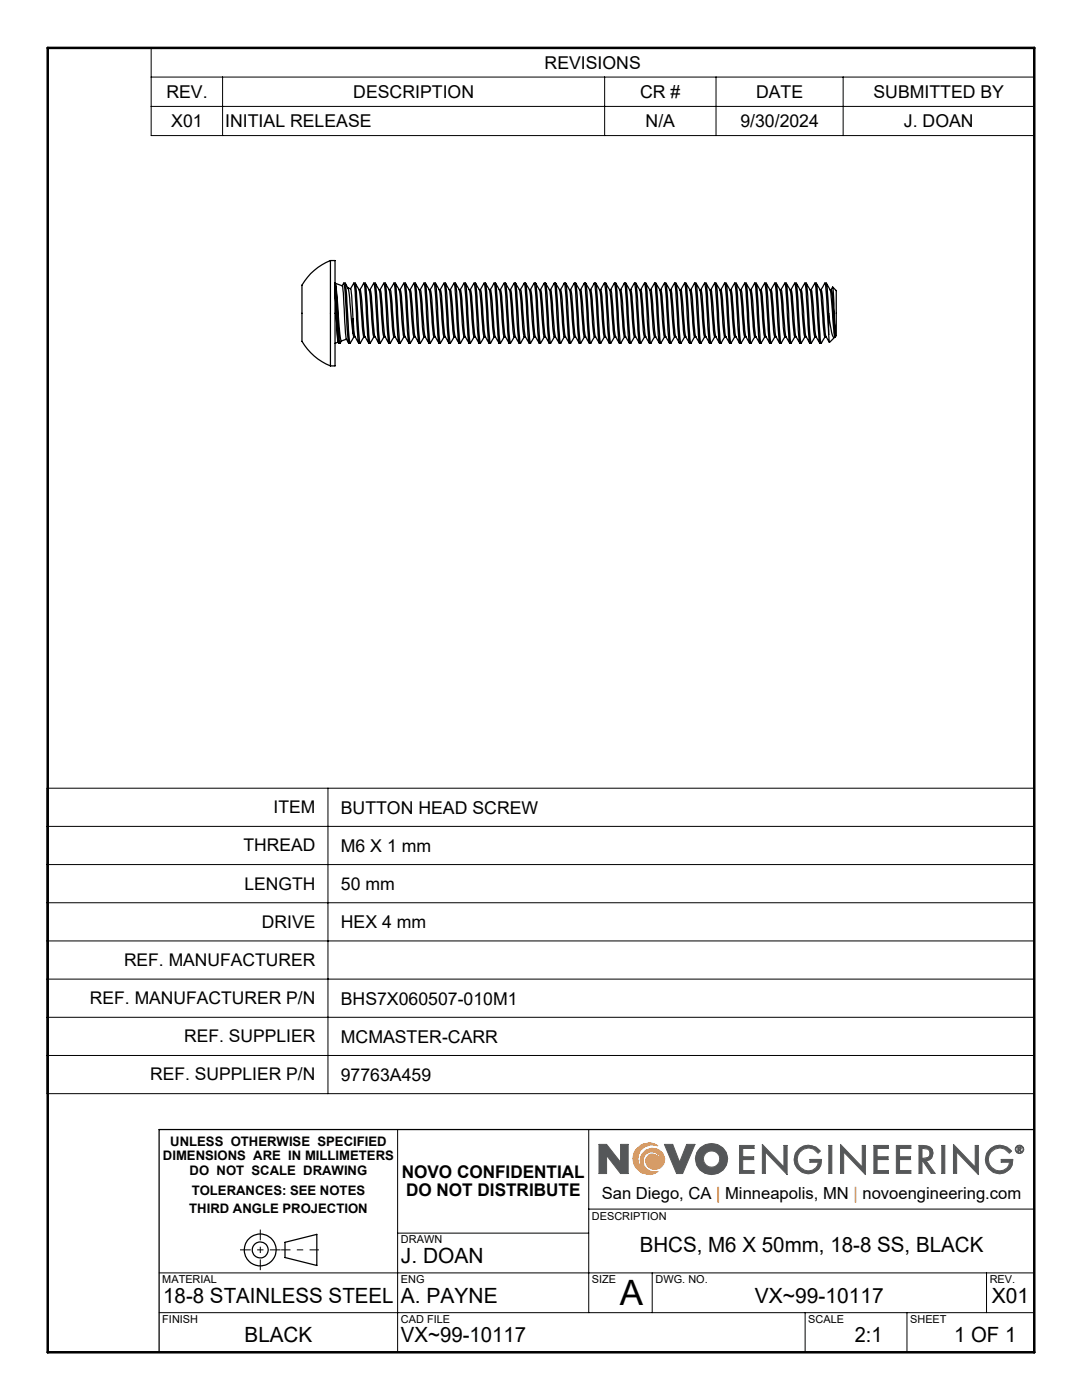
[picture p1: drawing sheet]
<svg xmlns="http://www.w3.org/2000/svg" width="216mm" height="279mm" viewBox="0 0 216 279" stroke-linecap="round" stroke-linejoin="round" font-family="sans-serif">
<g fill="none" stroke="#000" stroke-width=".25">
<path d="M65.9 52a10.2 10.2 0 0 0-5.6 5.1v9.5a3.1 3.1 0 0 0 1 3.1 11.2 11.2 0 0 0 4.6 3.3M65.9 52h1v21h-1M65.9 52v21M66.9 56.5l1.4 .5 .1 .2 .5 7.9a4.9 4.9 0 0 0 .7 3.4M66.9 56.5l.3 2.2 .4 5.5a11.7 11.7 0 0 0 .5 3.9M66.9 56.5v1.9M66.9 58.4l.3 6.1a10.8 10.8 0 0 0 .4 4M66.9 58.4l.4 8.3 .3 1.8M66.9 56.5l.2 1.1 .5 9.1 .2 1.8 .3-.4M68.3 57l.3-.5h.3l.3 2.7 .4 7.5 .2 1.8 .8-1.3M68.6 56.6l.3 1.7 .4 7.6 .3 2.6M68.9 56.5a6 6 0 0 1 .9 3.8l.6 6.3"/>
<path d="M69.4 57.4l.6 .2M70 57.6l.2 1.3 .2 4.8M70.6 56.6v-.1a33.8 33.8 0 0 1 .6 7.2l.4 4.8-.4-.7a8.4 8.4 0 0 1-.8-4.1M70.9 56.5h-.3l-.7 1.1M70.9 56.5l.7 1.3 .3 .1 .8 8.4a3 3 0 0 0 .9 2.2M70.9 56.5l.2 1.8 .6 9.8 .2 .4M71.6 57.9l.8 8.5 .1 .7 .3 .1M71.8 57.8l.8-1.3h.2a18.4 18.4 0 0 1 .5 4.8v1.2a30 30 0 0 0 .6 6M72.6 56.6l.2 .9 .5 9.2 .3 1.8M72.9 56.5l.7 1.3h.3l.1 .4 .7 8.6 .9 1.7-.3-2.6-.4-7.6-.3-1.7M73.6 57.9l.3 1.3 .5 7.2 .2 .8M74.6 56.5l-.8 1.3"/>
<path d="M74.6 56.5h.3M74.9 56.5l.3 2.7 .4 7.5 .2 1.8 .8-1.3M74.9 56.5l.7 1.3h.2M75.6 57.9l.2 .7 .3 3.9a18.5 18.5 0 0 0 .5 4.7M76.6 56.5l-.8 1.3M76.6 56.6l.3 1.7 .4 7.6 .3 2.6-.9-1.7-.6-8.2-.3-.8M76.6 56.5h.3M76.9 56.5l.7 1.3M76.9 56.5l.2 1.8 .6 9.8 .2 .4M77.6 57.9l.3 2 .5 5.9 .2 1.4M78.6 56.6l.2 .9 .5 9.2 .3 1.8a5.9 5.9 0 0 1-1.1-4.2l-.5-6.1-.1-.4h-.3M78.8 56.5h-.2l-.8 1.3"/>
<path d="M78.8 56.5a18.4 18.4 0 0 1 .5 4.8l.4 6.2 .2 1M78.9 56.5l.8 1.3M79.6 57.8h.3l.1 .8 .7 8.2 .9 1.7M79.7 57.9l.7 7.9 .2 1.4M80.6 56.5l-.8 1.3M80.6 56.6l.3 1.7 .4 7.6 .3 2.6M80.6 56.5h.3l.1 .5 .6 9.7 .3 1.8M80.9 56.5l.7 1.3h.2M81.6 57.9l.2 .7 .6 7.8 .2 .8M82.6 56.6l.3 1.7 .4 7.6 .3 2.6-.9-1.7-.6-8.2-.3-.8M82.9 56.5h-.3l-.8 1.3M82.9 56.5l.7 1.3"/>
<path d="M82.9 56.5l.2 1.8 .6 9.8 .2 .4 .7-1.3M83.6 57.8h.3M83.6 57.9l.8 8.5 .2 .8h.2M83.9 57.8l.3 2.1 .5 6.9a2.8 2.8 0 0 0 .9 1.7M84.6 56.6l.2 .9 .6 10 .2 1M84.8 56.5h-.2l-.7 1.3M84.8 56.5a18.4 18.4 0 0 1 .5 4.8l.4 6.2 .2 1M84.9 56.5l.8 1.3M85.6 57.8h.3M85.7 57.9l.7 7.9 .2 1.4M85.9 57.8l.3 2.1 .5 6.9 .9 1.7M86.6 56.5l-.8 1.3"/>
<path d="M86.6 56.6l.1 .4 .6 9.7 .3 1.8M86.6 56.5h.3v.2l.2 .9 .5 9.1 .2 1.8 .8-1.3M86.9 56.5l.7 1.3h.2M87.6 57.9l.2 .7 .6 7.8 .2 .8M87.8 57.8l.8-1.3h.3l.2 1.8 .4 7.6 .4 2.6 .7-1.3M87.8 57.8a20.8 20.8 0 0 1 .6 5.6l.3 3.4 .9 1.7M88.6 56.6l.3 1.7 .4 7.6 .3 2.6M88.9 56.5l.7 1.3h.3M89.6 57.9l.8 8.5 .2 .8h.2M89.9 57.8l.7-1.3h.2a33.8 33.8 0 0 1 .6 7.2l.3 3.8 .2 1M90.6 56.6l.2 .9 .6 10 .2 1-.9-1.7-.5-6.9-.3-2.1M90.9 56.5l.7 1.3 .3 .1 .8 8.9 .9 1.7"/>
<path d="M91.7 57.9l.7 8.5 .1 .7 .4 .1M91.8 57.8l.8-1.3h.3l.2 1.1 .2 4.9a30 30 0 0 0 .6 6M92.6 56.6l.1 .4 .6 9.7 .3 1.8M92.9 56.5l.7 1.3h.3l.1 .4 .7 8.6 .9 1.7M93.6 57.9l.3 1.3 .5 7.2 .2 .8M94.6 56.5l-.8 1.3M94.6 56.6l.3 1.7 .4 7.6 .3 2.6M94.6 56.5h.3M94.9 56.5l.2 1.8 .4 7.6 .3 2.6 .8-1.3M94.9 56.5l.7 1.3h.2M95.6 57.9l.8 8.5 .2 .8h.2M96.6 56.6v-.1a33.8 33.8 0 0 1 .6 7.2l.4 4.8-.9-1.7-.6-8.2-.3-.8"/>
<path d="M96.9 56.5h-.3l-.8 1.3M96.9 56.5l.7 1.3M96.9 56.5l.2 1.8 .6 9.8 .2 .4M97.6 57.8l.3 .1 .1 .7 .7 7.7a3 3 0 0 0 .9 2.2M97.6 57.9l.3 2 .5 5.9 .2 1.4M98.6 56.5l-.8 1.3M98.6 56.6l.2 .9 .5 9.2 .3 1.8M98.6 56.5h.2M98.8 56.5a18.4 18.4 0 0 1 .5 4.8v1.2a30 30 0 0 0 .6 6M98.9 56.5l.7 1.3h.3l.1 .4 .7 8.6 .9 1.7-.3-2.6-.4-7.6-.3-1.7M99.6 57.9l.3 1.3 .5 7.2 .2 .8M100.6 56.5l-.8 1.3"/>
<path d="M100.6 56.5h.3l.1 .5 .5 8.9 .4 2.6M100.9 56.5l.7 1.3h.2M101.6 57.9l.2 .7 .3 3.9a18.5 18.5 0 0 0 .5 4.7M101.8 57.8l.3 .8 .6 8.2 .9 1.7M102.6 56.6l.3 1.7 .6 9.8 .1 .4h.3M102.9 56.5h-.3l-.8 1.3M102.9 56.5l.7 1.3M102.9 56.5l.2 1.8 .6 9.8 .2 .4 .7-1.3M103.6 57.8h.3l.1 .4 .7 8.1a3 3 0 0 0 .9 2.2M103.6 57.9l.8 8.5 .2 .8h.2M104.6 56.6l.2 .9 .3 5a30 30 0 0 0 .5 6M104.8 56.5h-.2l-.8 1.3"/>
<path d="M104.8 56.5a18.4 18.4 0 0 1 .5 4.8l.4 6.2 .2 1M104.9 56.5l.8 1.3M105.6 57.8h.3M105.7 57.9l.7 7.9 .2 1.4M105.9 57.8l.2 1.4 .6 7.6 .9 1.7M106.6 56.5l-.8 1.3M106.6 56.6l.3 1.7 .4 7.6 .3 2.6M106.6 56.5h.3l.1 .5 .6 9.7 .2 1.8 .8-1.3M106.9 56.5l.7 1.3h.2M107.6 57.9l.2 .7 .6 7.8 .2 .8M107.8 57.8l.3 .8 .6 8.2 .9 1.7M108.6 56.6l.3 1.7 .4 7.6 .3 2.6"/>
<path d="M108.9 56.5h-.3l-.8 1.3M108.9 56.5l.7 1.3M108.9 56.5l.3 2.7 .4 7.5 .3 1.8 .7-1.3M109.6 57.8h.3M109.6 57.9l.8 8.5 .2 .8h.2M109.9 57.8l.7-1.3h.2a18.4 18.4 0 0 1 .5 4.8l.4 6.2 .2 1 .7-1.3M110.6 56.6l.2 .9 .6 10 .2 1a4.6 4.6 0 0 1-1-3.4l-.4-5.2-.3-2.1M110.9 56.5l.8 1.3h.2M111.7 57.9l.7 7.9 .2 1.4M111.8 57.8l.8-1.3h.3l.2 1.1 .5 9.1 .2 1.8 .8-1.3M111.9 57.8l.3 2.1 .5 6.9 .9 1.7M112.6 56.6l.1 .4 .6 9.7 .3 1.8"/>
<path d="M112.9 56.5l.7 1.3h.2M113.6 57.9l.2 .7 .6 7.8 .2 .8M113.8 57.8a20.8 20.8 0 0 1 .6 5.6l.3 3.4 .9 1.7M114.6 56.5l-.8 1.3M114.6 56.6l.3 1.7 .4 7.6 .3 2.6M114.6 56.5h.3M114.9 56.5l.3 2.7 .4 7.5 .3 1.8 .7-1.3M114.9 56.5l.7 1.3h.3M115.6 57.9l.8 8.5 .2 .8h.2M115.9 57.8l.7-1.3h.2a33.8 33.8 0 0 1 .6 7.2l.3 3.8 .2 1M116.6 56.6l.2 .9 .6 10 .2 1-.9-1.7-.5-6.9-.3-2.1M116.9 56.5l.7 1.3 .3 .1 .8 8.9 .9 1.7"/>
<path d="M117.7 57.9l.2 2 .5 5.9 .2 1.4M118.6 56.5l-.8 1.3M118.6 56.6l.1 .4 .6 9.7 .3 1.8M118.6 56.5h.3M118.9 56.5l.2 1.1 .2 4.9a30 30 0 0 0 .6 6M118.9 56.5l.7 1.3h.3l.1 .4 .7 8.6 .9 1.7-.3-2.6-.4-7.6-.3-1.7M119.6 57.9l.3 1.3 .5 7.2 .2 .8M120.6 56.5l-.8 1.3M120.6 56.5h.3l.1 .5 .5 8.9 .4 2.6M120.9 56.5l.7 1.3h.2M121.6 57.9l.8 8.5 .2 .8h.2M122.6 56.6v-.1a33.8 33.8 0 0 1 .6 7.2l.4 4.8-.9-1.7-.6-8.2-.3-.8"/>
<path d="M122.9 56.5h-.3l-.8 1.3M122.9 56.5l.7 1.3M122.9 56.5l.2 1.8 .6 9.8 .2 .4 .7-1.3M123.6 57.8l.3 .1 .1 .7 .7 7.7a3 3 0 0 0 .9 2.2M123.6 57.9l.8 8.5 .1 .7 .3 .1M124.6 56.5l-.8 1.3M124.6 56.6l.2 .9 .3 5a30 30 0 0 0 .5 6M124.6 56.5h.2M124.8 56.5a18.4 18.4 0 0 1 .5 4.8l.4 6.2 .2 1M124.9 56.5l.7 1.3h.3M125.6 57.9l.3 1.3 .5 7.2 .2 .8M126.6 56.5l-.8 1.3"/>
<path d="M126.6 56.6l.3 1.7 .4 7.6 .3 2.6-.9-1.7-.6-7.6-.2-1.4M126.6 56.5h.3l.1 .5 .5 8.9 .3 2.6 .8-1.3M126.9 56.5l.7 1.3h.2M127.6 57.9l.2 .7 .3 3.9a18.5 18.5 0 0 0 .5 4.7M127.8 57.8l.3 .8 .6 8.2 .9 1.7M128.6 56.6l.3 1.7 .4 7.6 .3 2.6M128.9 56.5h-.3l-.8 1.3M128.9 56.5l.7 1.3M128.9 56.5l.2 1.8 .6 9.8 .2 .4 .7-1.3M129.6 57.9l.8 8.5 .2 .8h.2M129.8 57.8l.8-1.3h.2a18.4 18.4 0 0 1 .5 4.8l.4 6.2 .2 1M130.6 56.6l.2 .9 .5 9.2 .3 1.8a4.2 4.2 0 0 1-1-3.4l-.6-6.9-.1-.4h-.3"/>
<path d="M130.9 56.5l.8 1.3h.2M131.7 57.9l.7 7.9 .2 1.4M131.8 57.8l.8-1.3h.3l.2 1.8 .5 8.4 .2 1.8 .8-1.3M131.9 57.8l.2 1.4 .6 7.6 .9 1.7M132.6 56.6l.3 1.7 .4 7.6 .3 2.6M132.9 56.5l.7 1.3h.2M133.6 57.9l.2 .7 .6 7.8 .2 .8M133.8 57.8l.3 .8 .6 8.2 .9 1.7M134.6 56.5l-.8 1.3M134.6 56.6l.3 1.7 .4 7.6 .3 2.6M134.6 56.5h.3M134.9 56.5l.7 1.3"/>
<path d="M134.9 56.5l.2 1.8 .4 7.6 .4 2.6 .7-1.3M135.6 57.8h.3M135.6 57.9l.8 8.5 .2 .8h.2M135.9 57.8l.7-1.3h.2a18.4 18.4 0 0 1 .5 4.8l.4 6.2 .2 1M136.6 56.6l.2 .9 .6 10 .2 1a4.6 4.6 0 0 1-1-3.4l-.4-5.2-.3-2.1M136.9 56.5l.7 1.3h.3l.1 .4 .7 8.6 .9 1.7M137.7 57.9l.7 7.9 .2 1.4M138.6 56.5l-.8 1.3M138.6 56.6l.1 .4 .6 9.7 .3 1.8M138.6 56.5h.3v.2l.2 .9 .5 9.1 .2 1.8 .8-1.3M138.9 56.5l.7 1.3h.2M139.6 57.9l.2 .7 .6 7.8 .2 .8"/>
<path d="M139.8 57.8a20.8 20.8 0 0 1 .6 5.6l.3 3.4 .9 1.7M140.6 56.5l-.8 1.3M140.6 56.6l.3 2.6 .5 8.3 .1 .9 .4 .1M140.6 56.5h.3l.1 .5 .5 8.9 .4 2.6M140.9 56.5l.7 1.3h.3M141.6 57.9l.8 8.5 .2 .8h.2M141.9 57.8l.7-1.3h.2a33.8 33.8 0 0 1 .6 7.2l.3 3.8 .2 1 .7-1.3M142.6 56.6l.2 .9 .6 10 .2 1-.9-1.7-.5-6.9-.3-2.1M142.9 56.5l.8 1.3M143.6 57.8l.3 .1 .1 .7 .7 8.2 .9 1.7M143.7 57.9l.2 2 .5 5.9 .2 1.4M144.6 56.5l-.8 1.3"/>
<path d="M144.6 56.6l.1 .4 .6 9.7 .3 1.8M144.6 56.5h.3M144.9 56.5l.2 1.1 .2 4.9a30 30 0 0 0 .6 6M144.9 56.5l.7 1.3h.3M145.6 57.9l.3 1.3 .5 7.2 .2 .8M146.6 56.5l-.8 1.3M146.6 56.6l.3 1.7 .4 7.6 .3 2.6-.9-1.7-.6-7.6-.2-1.4M146.6 56.5h.3l.1 .5 .5 8.9 .3 2.6 .8-1.3M146.9 56.5l.7 1.3h.2M147.6 57.9l.3 2 .4 5.9 .3 1.4M147.8 57.8l.3 .8 .6 8.2 .9 1.7M148.6 56.6v-.1a33.8 33.8 0 0 1 .6 7.2l.3 4.4 .1 .4h.3"/>
<path d="M148.9 56.5h-.3l-.8 1.3M148.9 56.5l.7 1.3M148.9 56.5l.2 1.8 .6 9.8 .2 .4 .7-1.3M149.6 57.9l.8 8.5 .1 .7 .3 .1M150.6 56.5l-.8 1.3M150.6 56.6l.2 .9 .5 9.2 .3 1.8-.4-.7a4.1 4.1 0 0 1-.7-2.7l-.5-6.5-.1-.7-.3-.1M150.6 56.5h.2a18.4 18.4 0 0 1 .5 4.8l.4 6.2 .2 1M150.9 56.5l.7 1.3h.3M151.6 57.9l.3 1.3 .5 7.2 .2 .8M151.8 57.8l.8-1.3h.3l.2 1.8 .4 7.6 .3 2.6 .8-1.3M151.9 57.8l.2 1.4 .6 7.6 .9 1.7h.2M152.6 56.6l.3 1.7 .4 7.6 .3 2.6"/>
<path d="M152.9 56.5l.7 1.3h.2M153.6 57.9l.2 .7 .3 3.9a18.5 18.5 0 0 0 .5 4.7M153.8 57.8l.3 .8 .6 8.2 .9 1.7M154.6 56.5l-.8 1.3M154.6 56.6l.3 1.7 .4 7.6 .3 2.6M154.6 56.5h.3M154.9 56.5l.7 1.3M154.9 56.5l.2 1.8 .6 9.8 .2 .4 .7-1.3M155.6 57.8h.3M155.6 57.9l.8 8.5 .2 .8h.2M155.8 57.8l.8-1.3h.2a18.4 18.4 0 0 1 .5 4.8l.4 6.2 .2 1M156.6 56.6l.2 .9 .6 10 .2 1a4.2 4.2 0 0 1-1-3.4l-.4-5.2-.3-2.1"/>
<path d="M156.9 56.5l.7 1.3h.3l.1 .4 .7 8.6 .9 1.7M157.7 57.9l.7 7.9 .2 1.4M158.6 56.5l-.8 1.3M158.6 56.6l.3 1.7 .4 7.6 .3 2.6M158.6 56.5h.3l.1 .5 .6 9.7 .2 1.8 .8-1.3M158.9 56.5l.7 1.3h.2M159.6 57.9l.2 .7 .6 7.8 .2 .8M160.6 56.5l-.8 1.3M160.6 56.6l.3 1.7 .4 7.6 .3 2.6-.9-1.7-.6-8.2-.3-.8M160.6 56.5h.3M160.9 56.5l.7 1.3h.3M160.9 56.5l.3 2.7 .4 7.5 .3 1.8"/>
<path d="M161.6 57.9l.8 8.5 .2 .8h.2M161.9 57.8l.7-1.3h.2a18.4 18.4 0 0 1 .5 4.8l.4 6.2 .2 1 .7-1.3M162.6 56.6l.2 .9 .6 10 .2 1a4.6 4.6 0 0 1-1-3.4l-.4-5.2-.3-2.1M162.9 56.5l.8 1.3M163.6 57.8h.3l.1 .8 .7 8.2 .8 1.5-.2-1.6M163.7 57.9l.7 7.9 .2 1.4M164.6 56.5l-.8 1.3M164.6 56.6l.1 .4 .2 2.2 .4 7.5M164.6 56.5h.3M164.9 56.5l.2 1.1 .2 4.9M164.9 56.5l.7 1.3h.2M165.6 57.9l.2 .7 .6 7.8 .2 .8"/>
<path d="M165.8 57.8a20.8 20.8 0 0 1 .6 5.6l.3 2.9M166.1 57.3l-.3 .5M166.2 57.3l.5 9M166.2 57.3l.7 .7v9l-.2 .2M67.5 68.3l-.6 .2M67.6 68.5h.2M69.1 67.7l-1 .4M69.6 68.5h.2M70.4 66.6l.2 .6h.2M70.4 63.7v2.9M71.6 68.5h.3M72.6 67.2l-.7 1.3"/>
<path d="M73.6 68.5h.3M74.6 67.2l-.7 1.3M74.6 67.2h.2M75.6 68.5h.2M76.6 67.2h.2M77.6 68.5h.3M78.6 67.2h.2M78.6 67.2l-.7 1.3M79.6 68.5h.3M80.6 67.2l-.7 1.3M80.6 67.2h.3M81.6 68.5h.2"/>
<path d="M82.6 67.2l-.7 1.3M82.6 67.2h.2M83.6 68.5h.3M86.6 67.2l-.7 1.3h-.3M86.6 67.2h.3M87.6 68.5h.2M88.6 67.2h.2M89.6 68.5h.3M91.6 68.5h.3M92.6 67.2l-.7 1.3M93.6 68.5h.3M94.6 67.2l-.7 1.3"/>
<path d="M94.6 67.2h.2M95.6 68.5h.2M97.6 68.5h.3M98.6 67.2h.2M98.6 67.2l-.7 1.3M99.6 68.5h.3M100.6 67.2l-.7 1.3M100.6 67.2h.2M101.6 68.5h.2M102.6 67.2l-.7 1.3M102.6 67.2h.2M105.6 68.5h.3"/>
<path d="M106.6 67.2l-.7 1.3M106.6 67.2h.3M107.6 68.5h.2M108.6 67.2h.2M109.6 68.5h.3M111.6 68.5h.3M112.6 67.2h.3M113.6 68.5h.2M114.6 67.2h.2M115.6 68.5h.3M117.6 68.5h.3M118.6 67.2h.3"/>
<path d="M118.6 67.2l-.7 1.3M119.6 68.5h.3M120.6 67.2l-.7 1.3M120.6 67.2h.2M121.6 68.5h.2M122.6 67.2l-.7 1.3M123.6 68.5h.3M125.6 68.5h.3M126.6 67.2l-.7 1.3M126.6 67.2h.2M127.6 68.5h.2M128.6 67.2h.2"/>
<path d="M129.6 68.5h.3M131.6 68.5h.3M132.6 67.2l-.7 1.3M132.6 67.2h.3M133.6 68.5h.2M134.6 67.2h.2M135.6 68.5h.3M137.6 68.5h.3M138.6 67.2l-.7 1.3M138.6 67.2h.3M139.6 68.5h.2M140.6 67.2h.2"/>
<path d="M142.6 67.2l-.7 1.3M143.6 68.5h.3M144.6 67.2h.3M145.6 68.5h.3M146.6 67.2l-.7 1.3M146.6 67.2h.2M147.6 68.5h.2M148.6 67.2h.2M151.6 68.5h.3M152.6 67.2l-.7 1.3M152.6 67.2h.2M154.6 67.2h.2"/>
<path d="M155.6 68.5h.3M157.6 68.5h.3M158.6 67.2l-.7 1.3M158.6 67.2h.3M159.6 68.5h.2M160.6 67.2h.2M161.6 68.5h.3M162.6 67.2l-.7 1.3M163.6 68.5h.3M164.6 67.2h.3M165.3 62.5v4.2M165.3 62.5l.6 3.9 .3 .8 .2 .1 .2-.1"/>
<path d="M166.5 67.3l-1 1M166.6 67.2h.1M166.7 66.3v.9M206.4 225.4h-174.7v44.5M56.9 247.9l6.3-1.6v6.3l-6.3-1.6z"/>
<circle cx="51.9" cy="249.5" r="1.59"/>
<circle cx="51.9" cy="249.5" r="3.2"/>
</g>
<path d="M126.8 229.6a3.1 3.1 0 0 1 4.5-.9 2.82 2.82 0 0 0-3.9 1.7 2.82 2.82 0 0 0 2.3 3.6 2.45 2.45 0 0 1-1.1-4.2 2.45 2.45 0 0 1 4 1.5 1.94 1.94 0 0 1-1.6 2.1 1.94 1.94 0 0 1-2.2-1.5l.1-.7 .6-.7a1.73 1.73 0 0 1 2.4 1.5 1.86 1.86 0 0 0-2.2-2.1 1.86 1.86 0 0 0-1.2 2.8 2.41 2.41 0 0 0 2.8 1.1 3.2 3.2 0 0 1-4-.2 3.2 3.2 0 0 1-.5-4z" fill="none" stroke="#f78d2a" stroke-width=".2"/>
<g fill="none" stroke="#555759" stroke-width=".2">
<path d="M119.5 228.4h1.5l2.8 3.6v-3.6h1.5v5.8h-1.5l-2.7-3.6-.1 3.6h-1.5zM123.8 232h.1M132.6 228.4h1.6l1.4 3.6 1.4-3.6h1.7l-2.5 5.8h-1.2zM139.7 229.1a3.2 3.2 0 0 1 4.9 .4 3.2 3.2 0 0 1-1.3 4.7 3.2 3.2 0 0 1-4-1.1 3.2 3.2 0 0 1 .4-4zM147.6 228.6h2.9v.6h-2.3v1.7h2.2v.5h-2.2v2.2h2.3v.6h-2.9zM152.1 228.4l4.3 4.5v-4.3h.7v5.8l-4.4-4.5v4.3h-.6zM159.5 229.2a2.89 2.89 0 0 1 4.2 .5l-.5 .5a2.26 2.26 0 0 0-3.2-.7 2.26 2.26 0 0 0-.5 3.2 2.26 2.26 0 0 0 3.3 .4l.3-.5 .2-.6h-1.7v-.6h2.3a2.75 2.75 0 0 1-2.7 2.9 2.75 2.75 0 0 1-2.8-2.9l.3-1.2zM165.4 228.6h.6v5.6h-.6zM167.7 228.4l4.3 4.5v-4.3h.7v5.8l-4.4-4.5v4.3h-.6zM174.4 228.6h2.9v.6h-2.3v1.7h2.2v.5h-2.2v2.2h2.3v.6h-2.9zM178.9 228.6h2.9v.6h-2.3v1.7h2.2v.5h-2.2v2.2h2.3v.6h-2.9zM183.4 228.6a2.74 2.74 0 0 1 2.6 .8l.2 .8-.3 .9-.4 .4-.7 .2 1.8 2.5h-.8l-1.7-2.5h-.1v2.5h-.6z"/>
<path d="M184 229.2l1.1 .1a1.02 1.02 0 0 1 0 1.7l-1.1 .2zM187.9 228.6h.6v5.6h-.6zM190.3 228.4l4.3 4.5v-4.3h.6v5.8l-4.3-4.5v4.3h-.6zM197.7 229.2a2.89 2.89 0 0 1 4.2 .5l-.5 .5a2.27 2.27 0 0 0-3.2-.7 2.27 2.27 0 0 0-.5 3.2 2.27 2.27 0 0 0 3.2 .4l.4-.5 .1-.6h-1.6v-.6h2.3a2.75 2.75 0 0 1-2.7 2.9 2.75 2.75 0 0 1-2.8-2.9l.3-1.2zM203.1 228.9l.6 .1a.26 .26 0 0 1 .1 .2 .26 .26 0 0 1-.2 .2l.2 .4h-.2l-.2-.4h-.1v.4h-.2zM203.3 229h.1a.15 .15 0 0 1 .2 .2 .15 .15 0 0 1-.2 .1h-.1z"/>
<circle cx="142" cy="231.3" r="1.64"/>
<circle cx="203.4" cy="229.4" r=".85"/>
<circle cx="203.4" cy="229.4" r=".71"/>
</g>
<path d="M63.6 249.4h-7.5" fill="none" stroke="#000" stroke-width=".2" stroke-dasharray="15.2 1.3 1.3 1.3" stroke-dashoffset="13.4" stroke-linecap="butt"/>
<path d="M47.9 249.4h8.1M51.9 245.4v8.1" fill="none" stroke="#000" stroke-width=".2" stroke-dasharray="15.2 1.3 1.3 1.3" stroke-dashoffset="13.1" stroke-linecap="butt"/>
<path d="M79.3 225.4v44.5M117.5 225.4v36.6M31.7 254h174.7M79.3 246.1h38.2M117.5 241.3h88.9M130.1 254v8M196.8 254v8M31.7 262h174.7M160.7 262v7.9M181 262v7.9" fill="none" stroke="#000" stroke-width=".2"/>
<path d="M9.5 9.6h196.9v260.3h-196.9z" fill="none" stroke="#000" stroke-width=".5"/>
<path d="M127.1 229.1a3.2 3.2 0 0 1 4.2-.4 2.82 2.82 0 0 0-3.9 1.7 2.82 2.82 0 0 0 2.3 3.6 2.44 2.44 0 0 1-1.9-2.8 2.44 2.44 0 0 1 2.6-2 2.44 2.44 0 0 1 2.2 2.5 1.86 1.86 0 0 1-2.1 1.7 1.86 1.86 0 0 1-1.6-2.1 1.52 1.52 0 0 1 1.8-.9 1.52 1.52 0 0 1 1.1 1.6h.1a1.88 1.88 0 0 0-2.4-2.1 1.88 1.88 0 0 0-.8 3.1l.5 .4 .6 .4 .6 .1 .9-.1a3.2 3.2 0 0 1-4.2-.4 3.2 3.2 0 0 1 0-4.3z" fill-rule="evenodd" fill="#f78d2a"/>
<path d="M119.5 228.4v5.8h1.5v-3.6l2.8 3.6h1.5v-5.8h-1.5v3.6l-2.8-3.6zM132.6 228.4l2.4 5.8h1.2l2.5-5.8h-1.7l-1.4 3.6-1.4-3.6zM139.7 229.1a3.1 3.1 0 0 0 .1 4.4 3.1 3.1 0 0 0 4.4 0 3.1 3.1 0 0 0 0-4.4 3.4 3.4 0 0 0-4.5 0zM140.3 231.3a1.65 1.65 0 0 1 3.3 0 1.65 1.65 0 0 1-3.3 0zM147.6 228.6v5.6h2.9v-.6h-2.3v-2.2h2.2v-.5h-2.2v-1.7h2.3v-.6zM152.1 228.4v5.8h.6v-4.3l4.4 4.5v-5.8h-.7v4.3zM159.2 229.4a2.81 2.81 0 0 0 .4 4.3 2.81 2.81 0 0 0 4.2-1.1l.1-1.2h-2.3v.6h1.7a2.1 2.1 0 0 1-2.2 1.7 2.1 2.1 0 0 1-2-2 2.25 2.25 0 0 1 1.4-2.5 2.25 2.25 0 0 1 2.7 1l.5-.5a2.89 2.89 0 0 0-4.5-.3zM165.4 228.6v5.6h.6v-5.6zM167.7 228.4v5.8h.6v-4.3l4.4 4.5v-5.8h-.7v4.3zM174.4 228.6v5.6h2.9v-.6h-2.3v-2.2h2.2v-.5h-2.2v-1.7h2.3v-.6zM178.9 228.6v5.6h2.9v-.6h-2.3v-2.2h2.2v-.5h-2.2v-1.7h2.3v-.6zM183.4 228.6v5.6h.6v-2.5h.1l1.7 2.5h.8l-1.8-2.5a1.56 1.56 0 0 0 1.4-1.8 1.56 1.56 0 0 0-1.9-1.3zM184 229.2a1.16 1.16 0 0 1 1.6 .8v.1a1.05 1.05 0 0 1-1.4 1.1h-.2zM187.9 228.6v5.6h.6v-5.6zM190.3 228.4v5.8h.6v-4.3l4.3 4.5v-5.8h-.6v4.3zM197.4 229.4a2.8 2.8 0 0 0 .6 4.5 2.8 2.8 0 0 0 4.1-1.8v-.7h-2.3v.6h1.6a2.14 2.14 0 0 1-2.5 1.6 2.14 2.14 0 0 1-1.7-2.5 2.25 2.25 0 0 1 1.8-2 2.25 2.25 0 0 1 2.4 1.1l.5-.5a2.89 2.89 0 0 0-4.5-.3zM203.1 228.9v.9h.2v-.4l.3 .4h.2l-.2-.4 .2-.1v-.3zM203.3 229l.3 .1v.1l-.3 .1zM202.6 229.4a.85 .85 0 0 0 1.7 0 .85 .85 0 0 0-1.7 0zM202.7 229.4a.71 .71 0 0 1 1.4 0 .71 .71 0 0 1-1.4 0z" fill-rule="evenodd" fill="#555759"/>
<g fill="none" stroke="#000" stroke-width=".2">
<path d="M30.2 9.6h176.2v17.5h-176.2zM30.2 15.4h176.2M44.4 15.4v11.7M120.6 15.4v11.7M142.9 15.4v11.7M168.2 15.4v11.7M30.2 21.2h176.2M9.4 157.3h197v61h-197zM65.4 157.3v61M9.4 164.9h197M9.4 172.5h197M9.4 180.2h197"/>
<path d="M9.4 187.8h197M9.4 195.4h197M9.4 203h197M9.4 210.6h197"/>
</g>
<text font-size="7" x="123.6" y="260.5">A</text>
<g font-size="4.2">
<text x="127.6" y="249.9">BHCS, M6 X 50mm, 18-8 SS, BLACK</text>
<text x="80" y="252">J. DOAN</text>
<text x="32.6" y="260">18-8 STAINLESS STEEL</text>
<text x="80" y="260">A. PAYNE</text>
<text x="150.6" y="260">VX~99-10117</text>
<text x="197.9" y="260">X01</text>
<text x="48.8" y="267.9">BLACK</text>
<text x="80" y="267.9">VX~99-10117</text>
<text x="170.6" y="267.9">2:1</text>
<text x="190.4" y="267.9">1 OF 1</text>
</g>
<g font-size="3.5">
<text x="108.7" y="13.8">REVISIONS</text>
<text x="33.2" y="19.6">REV.</text>
<text x="70.5" y="19.6">DESCRIPTION</text>
<text x="127.7" y="19.6">CR #</text>
<text x="150.9" y="19.6">DATE</text>
<text x="174.3" y="19.6">SUBMITTED BY</text>
<text x="34.2" y="25.4">X01</text>
<text x="45" y="25.4">INITIAL RELEASE</text>
<text x="128.8" y="25.4">N/A</text>
<text x="147.7" y="25.4">9/30/2024</text>
<text x="180.4" y="25.4">J. DOAN</text>
<text x="54.6" y="162.3">ITEM</text>
<text x="68" y="162.4">BUTTON HEAD SCREW</text>
<text x="48.6" y="169.9">THREAD</text>
<text x="68" y="170">M6 X 1 mm</text>
<text x="48.8" y="177.5">LENGTH</text>
<text x="68" y="177.6">50 mm</text>
<text x="52.3" y="185.1">DRIVE</text>
<text x="68" y="185.3">HEX 4 mm</text>
<text x="24.7" y="192.8">REF. MANUFACTURER</text>
<text x="18" y="200.4">REF. MANUFACTURER P/N</text>
<text x="68" y="200.5">BHS7X060507-010M1</text>
<text x="36.8" y="208">REF. SUPPLIER</text>
<text x="68" y="208.1">MCMASTER-CARR</text>
<text x="30" y="215.6">REF. SUPPLIER P/N</text>
<text x="68" y="215.7">97763A459</text>
<text x="80.2" y="235.2">NOVO CONFIDENTIAL</text>
<text x="81" y="238.7">DO NOT DISTRIBUTE</text>
</g>
<text font-size="3.3" x="120.1" y="239.4">San Diego, CA | Minneapolis, MN | novoengineering.com</text>
<g font-size="2.6">
<text x="32.5" y="231.5">DIMENSIONS ARE IN MILLIMETERS</text>
<text x="34" y="228.6">UNLESS OTHERWISE SPECIFIED</text>
<text x="37.8" y="234.4">DO NOT SCALE DRAWING</text>
<text x="38.3" y="238.5">TOLERANCES: SEE NOTES</text>
<text x="37.8" y="242.1">THIRD ANGLE PROJECTION</text>
</g>
<g font-size="2.2">
<text x="118.1" y="243.4">DESCRIPTION</text>
<text x="80" y="248.2">DRAWN</text>
<text x="32.4" y="256.1">MATERIAL</text>
<text x="80" y="256.1">ENG</text>
<text x="118.1" y="256.1">SIZE</text>
<text x="130.8" y="256.1">DWG. NO.</text>
<text x="197.5" y="256.1">REV.</text>
<text x="32.4" y="264">FINISH</text>
<text x="80" y="264">CAD FILE</text>
<text x="161.3" y="264">SCALE</text>
<text x="181.6" y="264">SHEET</text>
</g>
</svg>
